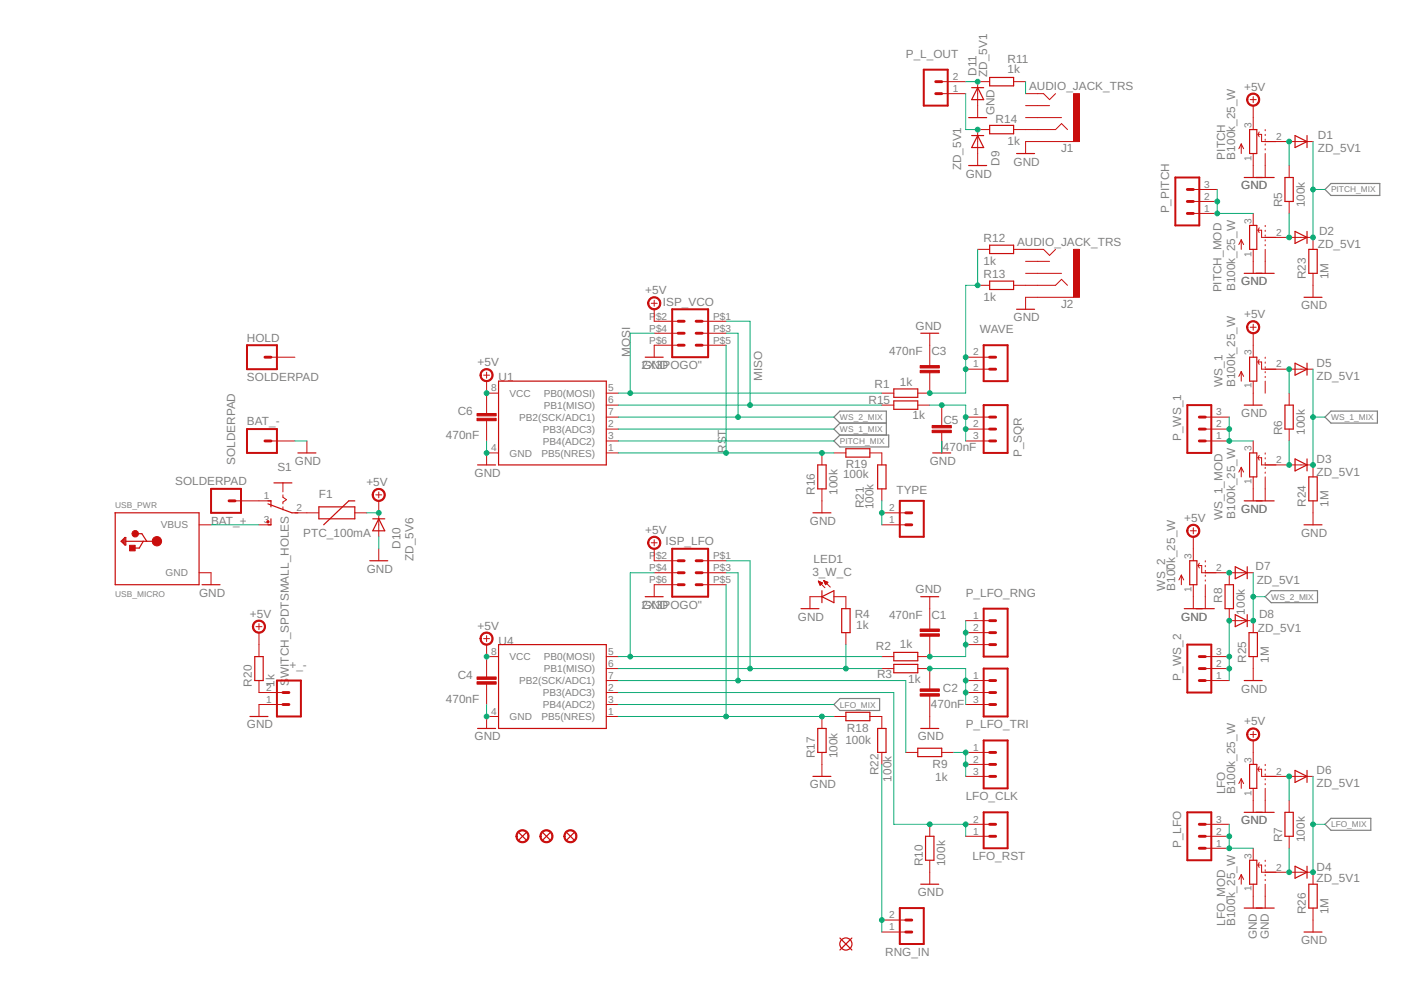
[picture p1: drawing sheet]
<svg xmlns="http://www.w3.org/2000/svg" width="297mm" height="210mm" viewBox="0 0 297 210" stroke-linecap="round" stroke-linejoin="round" font-family="sans-serif">
<path d="M280.9 40.2l1.3-1.3h10.3v2.5h-10.3zM176.8 93.5l1.3-1.3h10.3v2.6h-10.3zM178.1 89.7l-1.3-1.3 1.3-1.2h9.8v5M178.1 89.7h9.8M178.1 89.7l-1.3 1.3 1.3 1.2M282.2 87.2h9.8v2.5h-9.8l-1.3-1.3zM268.2 126.5l1.3-1.3h9.8v2.6h-9.8zM176.8 149.4l1.3-1.3h8.4v2.5h-8.4zM280.9 174.8l1.3-1.3h8.4v2.5h-8.4z" fill="none" stroke="#808080" stroke-width=".25"/>
<g fill="none" stroke="#c90d0c" stroke-width=".25">
<path d="M206 18.6h2.6M207.3 18.6l1.3 2.5h-2.6zM209.8 16.4h5.1v1.8h-5.1zM205.4 24.9h3.8M205.4 35.1h3.8M206 28.7h2.6M207.3 28.7l1.3 2.6h-2.6zM209.8 26.6h5.1v1.8h-5.1zM215.5 32.6h3.9M263.8 37.6h6.4M264.9 27.5h1.6v5.1h-1.6zM272.4 37.6h1.8v5.1h-1.8z"/>
<path d="M274.6 28.7l2.5 1.3-2.5 1.3zM277.1 28.7v2.6M209.8 52h5.1v1.8h-5.1zM209.8 59.6h5.1v1.8h-5.1zM263.8 58h6.4M264.9 47.8h1.6v5.1h-1.6zM274.6 49.1l2.5 1.2-2.5 1.3zM277.1 49.1v2.5M277.5 52.9h1.8v5.1h-1.8zM136.8 75.7h3.8M195.2 70.7h3.8M215.5 65.6h3.9"/>
<path d="M264.9 75.7h1.6v5.1h-1.6zM274.6 77l2.5 1.3-2.5 1.2zM276.5 63h3.8M277.1 77v2.5M63.2 96h3.8M101.3 98.6h3.8M105.7 80.8h22.8v17.8h-22.8zM173.4 98.6h1.8v5.1h-1.8zM179.3 95.1h5.1v1.8h-5.1zM186.1 98.6h1.8v5.1h-1.8zM189.5 82.5h5.1v1.7h-5.1zM189.5 85h5.1v1.8h-5.1z"/>
<path d="M197.8 96h3.8M263.8 85.9h3.8M264.9 96h1.6v5.1h-1.6zM272.4 85.9h1.8v5.1h-1.8zM274.6 97.3l2.5 1.3-2.5 1.2zM277.1 97.3v2.5M24.4 108.7h17.8v15.3h-17.8v-15.3M25.9 114.8l.4-.4v.8l-.2-.4M26.5 114h.2v1.5h-.2l-.8-.7zM26.5 114v1.4M26.7 114.8h6.6M29.1 113.2h1l1 1.6"/>
<path d="M30.4 114.8l-.9 1.4h-1.2M56.8 106.2h.6v1.3M56.8 106.8l5.1 1.9h1.3M57.4 110v1.3h-.6M58.1 102.4h3.8M67.6 107.5h7.6v2.5h-7.6zM75.2 106.2h-1.2l-5.4 5.1M78.4 118.9h3.8M79 110h2.6M80.3 110l1.3 2.5h-2.6zM172.4 108.7h3.8M252.2 118.9h1.6v5.1h-1.6z"/>
<path d="M263.8 106.2h6.4M276.5 111.3h3.8M277.5 101.1h1.8v5.1h-1.8zM42.8 124h3.9M54 139.2h1.8v5.1h-1.8zM105.7 136.7h22.8v17.8h-22.8zM136.8 126.5h3.8M169.8 129.1h3.8M174.3 126.5l2.5-1.3v2.6zM174.3 125.2v2.6M178.5 129.1h1.7v5h-1.7zM189.5 138.3h5.1v1.8h-5.1z"/>
<path d="M195.2 126.5h3.8M251.1 129.1h6.4M259.7 124h1.8v5.1h-1.8zM261.9 120.2l2.5 1.2-2.5 1.3zM261.9 130.3l2.5 1.3-2.5 1.3zM264.4 120.2v2.5M264.4 130.3v2.6M264.8 134.1h1.8v5.1h-1.8zM53 151.9h3.8M101.3 154.5h3.8M173.4 154.5h1.8v5h-1.8zM179.3 151h5.1v1.8h-5.1z"/>
<path d="M186.1 154.5h1.8v5h-1.8zM189.5 140.9h5.1v1.7h-5.1zM194.6 158.6h5.1v1.8h-5.1zM195.2 154.5h3.8M263.8 144.3h3.8M110 176.6l1.5 1.5M111.5 176.6l-1.5 1.5M115.1 176.6l1.5 1.5M116.6 176.6l-1.5 1.5M120.2 176.6l1.5 1.5M121.7 176.6l-1.5 1.5M172.4 164.6h3.8"/>
<path d="M196.2 177.3h1.8v5.1h-1.8zM263.8 172.2h6.4M264.9 162.1h1.6v5.1h-1.6zM272.4 172.2h1.8v5.1h-1.8zM274.6 163.3l2.5 1.3-2.5 1.3zM277.1 163.3v2.6M178.1 198.9l2.5 2.5M180.6 198.9l-2.5 2.5M195.2 187.5h3.8M263.8 192.5h6.4M264.9 182.4h1.6v5.1h-1.6zM274.6 183.7l2.5 1.2-2.5 1.3z"/>
<path d="M276.5 197.6h3.8M277.1 183.7v2.5M277.5 187.5h1.8v5h-1.8z"/>
<circle cx="179.3" cy="200.2" r="1.29"/>
</g>
<g fill="none" stroke="#c90d0c" stroke-width=".21">
<path d="M199.7 19.9h5M199.7 17.3h5M209.8 17.3h-2.5v7.6M214.9 17.3h2.5M217.4 19.9h3.9l1.2 1.2 1.3-1.2M209.8 27.5h-2.5v7.6M214.9 27.5h8.9l1.3-1.3 1.2 1.3M217.4 24.9h7.7M217.4 22.4h5.1M227.6 30h-10.2v2.6M263.2 30.5v2.1M263.2 30.5l-.5 1"/>
<path d="M263.2 30.5l.5 1M265.1 21.1h1.2M265.7 20.5v1.3M265.7 22.4v5.1M265.7 32.6v5M266.7 28.5h.8v1.5h10.9M266.7 28.5l.3 .5M267 28l-.3 .5M268.2 27.5v.2M268.2 28.5v.2M268.2 29.5v.3M268.2 30.5v.3"/>
<path d="M268.2 31.5v.3M268.2 32.6v5M273.3 35.1v2.5M207.3 52.9h2.5M214.9 52.9h6.4l1.2 1.2 1.3-1.2M217.4 58h7.7M217.4 55.4h5.1M253 45.3h5.1M253 42.7h5.1M253 40.2h5.1M263.2 50.8v2.1M263.2 50.8l-.5 1.1"/>
<path d="M263.2 50.8l.5 1.1M265.7 45.3v2.5M265.7 52.9v5.1M266.7 48.8h.8v1.5h10.9v2.6M266.7 48.8l.3 .5M267 48.3l-.3 .5M268.2 47.8v.2M268.2 48.8v.3M268.2 49.8v.3M268.2 50.8v.3M268.2 51.9v.2M268.2 52.9v5.1"/>
<path d="M273.3 42.7v2.6M278.4 58v5M57.4 75.7h5.1M102.5 79.5h1.3M103.2 78.9v1.3M138.1 64.3h1.2M138.7 65.6v2.5h5.1M138.7 70.7h5.1M138.7 63.7v1.2M143.8 73.2h-5.1v2.5M148.9 68.1h5M148.9 70.7h5"/>
<path d="M148.9 73.2h5M197.1 79v4.4h-2.5M197.1 70.7v6.8M204.7 78.3h5.1M204.7 75.7h5.1M207.3 60.5h2.5M214.9 60.5h8.9l1.3-1.3 1.2 1.3M227.6 63h-10.2v2.6M263.2 78.8v2M263.2 78.8l-.5 1M263.2 78.8l.5 1M265.1 69.4h1.2"/>
<path d="M265.7 68.7v1.3M265.7 70.7v5M266.7 76.8h.8v1.5h10.9M266.7 76.8l.3 .5M267 76.2l-.3 .6M268.2 75.7v.3M268.2 76.8v.2M268.2 77.8v.2M268.2 78.8v.2M268.2 79.8v.3M57.4 93.5h5.1M65.1 93.5v2.5"/>
<path d="M103.2 83.4h2.5M103.2 80.8v6.9M103.2 89.2v4.3M105.7 96h-2.5v2.6M128.5 96h2.6M128.5 83.4h2.6M128.5 85.9h2.6M128.5 88.4h2.6M128.5 91h2.6M128.5 93.5h2.6M174.3 96v2.6M176.8 96h2.5"/>
<path d="M184.4 96h2.6v2.6M187 83.4h2.5M187 85.9h2.5M194.6 85.9h2.5M199.7 85.9v4.3M199.7 91.7v4.3M204.7 88.4h5.1M204.7 91h5.1M204.7 93.5h5.1M255.5 88.4h5.1M255.5 91h5.1M255.5 93.5h5.1"/>
<path d="M263.2 99.1v2M263.2 99.1l-.5 1M263.2 99.1l.5 1M265.7 80.8v5.1M265.7 93.5v2.5M266.7 97h.8v1.6h10.9v2.5M266.7 97l.3 .6M267 96.5l-.3 .5M268.2 80.8v2.6M268.2 96v.3M268.2 97v.3M268.2 98.1v.2"/>
<path d="M268.2 99.1v.2M273.3 83.4v2.5M273.3 91v2.5M42.2 111.3h2.5M49.8 106.2h7.6M54.9 111.3h2.5M60 102.4v1.9M60 104.9v.5l.7 .5-.7 .5v.4M60 107.5v.6M62.5 108.7h5.1M75.2 108.7h2.6M79.7 104.9h1.2"/>
<path d="M80.3 104.3v1.3M80.3 106.2v7.6M80.3 116.4v2.5M138.1 115.1h1.2M138.7 116.4v2.5h5.1M138.7 114.4v1.3M148.9 118.9h5M174.3 103.7v5M187 108.7h5M187 111.3h5M187 103.7v2.5M252.4 112.5h1.2"/>
<path d="M253 111.9v1.3M253 113.8v5.1M254 119.9h.8v1.5h10.9M254 119.9l.3 .5M254.3 119.4l-.3 .5M255.5 118.9v.2M255.5 119.9v.3M265.7 101.1v5.1M268.2 100.1v.3M268.2 101.1v5.1M278.4 106.2v5.1M42.2 121.4h2.5v2.6"/>
<path d="M54.3 132.9h1.2M54.9 132.2v1.3M54.9 134.1v5.1M102.5 135.4h1.3M103.2 139.2h2.5M103.2 134.8v1.2M103.2 136.7v6.8M128.5 139.2h2.6M138.7 121.4h5.1M143.8 124h-5.1v2.5M148.9 121.4h5M148.9 124h5"/>
<path d="M173.5 123.2l1.4 1.4M173.5 123.2l.9 .4-.5 .5zM173.5 123.3h.2M173.6 123.4h.4M173.7 123.5h.6M173.7 123.7h.6M173.8 123.8h.4M173.8 123.9h.3M173.9 124h.1M174.3 126.5h-2.6v2.6M174.6 123.1l1.4 1.4M174.6 123.1l.9 .4-.5 .5z"/>
<path d="M174.7 123.2h.2M174.7 123.3h.4M174.8 123.4h.6M174.8 123.5h.7M174.9 123.7h.4M174.9 123.8h.3M175 123.9h.1M176.8 126.5h2.5v2.6M179.3 134.1v2.6M187 139.2h2.5M197.1 134.9v4.3h-2.5M197.1 126.5v6.9"/>
<path d="M204.7 131.6h5.1M204.7 134.1h5.1M204.7 136.7h5.1M250.5 121.9v2.1M250.5 121.9l-.5 1.1M250.5 121.9l.5 1.1M253 124v5.1M255.5 120.9v.3M255.5 121.9v.3M255.5 123v.2M255.5 124v5.1M255.5 139.2h5.1"/>
<path d="M260.6 129.1v2.5h5.1v2.5M260.6 121.4v2.6M265.7 139.2v5.1M54.9 144.3v2.5h5.1M60 149.4h-5.1v2.5M103.2 145.1v4.3M105.7 151.9h-2.5v2.6M128.5 151.9h2.6M128.5 141.8h2.6M128.5 144.3h2.6M128.5 146.8h2.6M128.5 149.4h2.6"/>
<path d="M174.3 151.9v2.6M174.3 159.5v5.1M176.8 151.9h2.5M184.4 151.9h2.6v2.6M187 141.8h2.5M187 159.5v2.6M192 159.5h2.6M194.6 141.8h2.5v4.3M197.1 147.6v6.9M199.7 159.5h2.5M204.7 144.3h5.1M204.7 146.8h5.1"/>
<path d="M204.7 149.4h5.1M204.7 159.5h5.1M255.5 141.8h5.1M255.5 144.3h5.1M265.1 155.7h1.2M265.7 155.1v1.3M265.7 157v5.1M197.1 174.8v2.5M204.7 164.6h5.1M204.7 177.3h5.1M204.7 174.8h5.1M204.7 162.1h5.1"/>
<path d="M255.5 179.9h5.1M255.5 177.3h5.1M255.5 174.8h5.1M263.2 165.1v2.1M263.2 165.1l-.5 1M263.2 165.1l.5 1M265.7 167.2v5M265.7 179.9v2.5M266.7 163.1h.8v1.5h10.9M266.7 163.1l.3 .5M267 162.6l-.3 .5M268.2 162.1v.2"/>
<path d="M268.2 163.1v.2M268.2 164.1v.3M268.2 165.1v.3M268.2 166.1v.3M268.2 167.2v5M273.3 169.7v2.5M273.3 177.3v2.6M187 197.6h5M187 195.1h5M197.1 182.4v5.1M263.2 185.4v2.1M263.2 185.4l-.5 1.1"/>
<path d="M263.2 185.4l.5 1.1M265.7 187.5v5M266.7 183.4h.8v1.5h10.9v2.6M266.7 183.4l.3 .5M267 182.9l-.3 .5M268.2 182.4v.2M268.2 183.4v.3M268.2 184.4v.3M268.2 185.4v.3M268.2 186.5v.2M268.2 187.5v5M278.4 192.5v5.1"/>
</g>
<g fill="none" stroke="#c90d0c" stroke-width=".42">
<path d="M195.9 14.8h5v7.6h-5zM249.2 37.6h5.1v10.2h-5.1zM52.4 73.2h6.3v5.1h-6.3zM142.5 65.6h7.6v10.1h-7.6zM208.6 73.2h5v7.6h-5zM52.4 91h6.3v5h-6.3zM208.6 85.9h5v10.1h-5zM251.7 85.9h5.1v10.1h-5.1zM44.7 103.7h6.4v5h-6.4zM142.5 116.4h7.6v10.1h-7.6zM190.8 106.2h5.1v7.6h-5.1zM208.6 129.1h5v10.1h-5z"/>
<path d="M251.7 136.7h5.1v10.1h-5.1zM58.7 144.3h5.1v7.6h-5.1zM208.6 141.8h5v10.1h-5zM208.6 157h5v10.2h-5zM208.6 172.2h5v7.7h-5zM251.7 172.2h5.1v10.2h-5.1zM190.8 192.5h5.1v7.7h-5.1z"/>
</g>
<g fill="none" stroke="#c90d0c" stroke-width=".61">
<path d="M198.4 17.3h1.3M198.4 19.9h1.3M251.7 40.2h1.3M251.7 42.7h1.3M251.7 45.3h1.3M56.2 75.7h1.2M143.8 73.2h1.3M143.8 68.1h1.3M143.8 70.7h1.3M147.6 73.2h1.3M147.6 68.1h1.3M147.6 70.7h1.3"/>
<path d="M209.8 75.7h1.3M209.8 78.3h1.3M56.2 93.5h1.2M209.8 88.4h1.3M209.8 91h1.3M209.8 93.5h1.3M254.3 88.4h1.2M254.3 91h1.2M254.3 93.5h1.2M48.6 106.2h1.2M143.8 118.9h1.3M147.6 118.9h1.3"/>
<path d="M192 108.7h1.3M192 111.3h1.3M143.8 124h1.3M143.8 121.4h1.3M147.6 124h1.3M147.6 121.4h1.3M209.8 136.7h1.3M209.8 134.1h1.3M209.8 131.6h1.3M254.3 139.2h1.2M60 149.4h1.3M60 146.8h1.3"/>
<path d="M209.8 144.3h1.3M209.8 149.4h1.3M209.8 146.8h1.3M209.8 159.5h1.3M254.3 141.8h1.2M254.3 144.3h1.2M209.8 174.8h1.3M209.8 177.3h1.3M209.8 164.6h1.3M209.8 162.1h1.3M254.3 174.8h1.2M254.3 177.3h1.2"/>
<path d="M254.3 179.9h1.2M192 195.1h1.3M192 197.6h1.3"/>
</g>
<g fill="#c90d0c" stroke="#c90d0c" stroke-width=".21">
<path d="M102.2 134.5a1.39 1.39 0 0 1 2.2 .2 1.39 1.39 0 0 1-.9 2 1.39 1.39 0 0 1-1.7-1.3h.2a1.14 1.14 0 0 1 1.7-1 1.14 1.14 0 0 1 .1 2 1.14 1.14 0 0 1-1.8-.7v-.3h-.2z" fill-rule="evenodd"/>
<path d="M102.2 78.6a1.4 1.4 0 0 1 2.2 .2 1.4 1.4 0 0 1-.9 2.1 1.4 1.4 0 0 1-1.7-1.4h.2a1.14 1.14 0 0 1 1.7-.9 1.14 1.14 0 0 1 .1 1.9 1.14 1.14 0 0 1-1.8-.7v-.3h-.2z" fill-rule="evenodd"/>
<path d="M264.7 20.2a1.4 1.4 0 0 1 2.2 .2 1.4 1.4 0 0 1-.8 2.1 1.4 1.4 0 0 1-1.8-1.4h.3a1.14 1.14 0 0 1 1.6-.9 1.14 1.14 0 0 1 .2 1.9 1.14 1.14 0 0 1-1.8-.7v-.3h-.3z" fill-rule="evenodd"/>
<path d="M264.7 68.4a1.4 1.4 0 0 1 2.2 .2 1.4 1.4 0 0 1-.8 2.1 1.4 1.4 0 0 1-1.8-1.3h.3a1.14 1.14 0 0 1 1.6-1 1.14 1.14 0 0 1 .2 2 1.14 1.14 0 0 1-1.8-.7v-.3h-.3z" fill-rule="evenodd"/>
<path d="M264.7 154.8a1.4 1.4 0 0 1 2.2 .2 1.4 1.4 0 0 1-.8 2 1.4 1.4 0 0 1-1.8-1.3h.3a1.14 1.14 0 0 1 1.6-.9 1.14 1.14 0 0 1 .2 1.9 1.14 1.14 0 0 1-1.8-.7v-.3h-.3z" fill-rule="evenodd"/>
<path d="M252 111.6a1.4 1.4 0 0 1 2.2 .2 1.4 1.4 0 0 1-.8 2.1 1.4 1.4 0 0 1-1.8-1.4h.3a1.14 1.14 0 0 1 1.6-.9 1.14 1.14 0 0 1 .2 1.9 1.14 1.14 0 0 1-1.8-.7v-.3h-.3z" fill-rule="evenodd"/>
<path d="M79.3 104a1.4 1.4 0 0 1 2.2 .2 1.4 1.4 0 0 1-.8 2.1 1.4 1.4 0 0 1-1.8-1.4h.3a1.14 1.14 0 0 1 1.6-.9 1.14 1.14 0 0 1 .2 1.9 1.14 1.14 0 0 1-1.8-.7v-.3h-.3z" fill-rule="evenodd"/>
<path d="M56.6 110.5h.4v.3h-.4z" fill-rule="evenodd"/>
<path d="M53.9 131.9a1.39 1.39 0 0 1 2.2 .3 1.39 1.39 0 0 1-.8 2 1.39 1.39 0 0 1-1.8-1.3h.3a1.15 1.15 0 0 1 1.6-1.1 1.15 1.15 0 0 1 .3 1.9 1.15 1.15 0 0 1-1.9-.5v-.3h-.3z" fill-rule="evenodd"/>
<path d="M109.7 176.3a1.4 1.4 0 0 1 2.3 .2 1.4 1.4 0 0 1-.8 2.1 1.4 1.4 0 0 1-1.8-1.3h.2a1.14 1.14 0 0 1 1.7-.9 1.14 1.14 0 0 1 .2 1.9 1.14 1.14 0 0 1-1.8-.7l-.1-.3h-.2z" fill-rule="evenodd"/>
<path d="M114.8 176.3a1.4 1.4 0 0 1 2.2 .2 1.4 1.4 0 0 1-.7 2.1 1.4 1.4 0 0 1-1.8-1.3h.2a1.14 1.14 0 0 1 1.7-.9 1.14 1.14 0 0 1 .1 1.9 1.14 1.14 0 0 1-1.8-.7v-.3h-.2z" fill-rule="evenodd"/>
<path d="M119.9 176.3a1.4 1.4 0 0 1 2.2 .2 1.4 1.4 0 0 1-.7 2.1 1.4 1.4 0 0 1-1.9-1.3h.3a1.14 1.14 0 0 1 1.7-.9 1.14 1.14 0 0 1 .1 1.9 1.14 1.14 0 0 1-1.8-.7v-.3h-.3z" fill-rule="evenodd"/>
<path d="M137.7 114.1a1.4 1.4 0 0 1 2.2 .3 1.4 1.4 0 0 1-.8 2 1.4 1.4 0 0 1-1.8-1.3h.3a1.15 1.15 0 0 1 1.6-1.1 1.15 1.15 0 0 1 .3 1.9 1.15 1.15 0 0 1-1.9-.5v-.3h-.3z" fill-rule="evenodd"/>
<path d="M137.7 63.4a1.4 1.4 0 0 1 2.2 .2 1.4 1.4 0 0 1-.8 2.1 1.4 1.4 0 0 1-1.8-1.4h.3a1.15 1.15 0 0 1 1.6-1.1 1.15 1.15 0 0 1 .3 1.9 1.15 1.15 0 0 1-1.9-.5v-.3h-.3z" fill-rule="evenodd"/>
<circle cx="33.3" cy="114.8" r="1"/>
<circle cx="28.7" cy="113.2" r=".7"/>
</g>
<g fill="#c90d0c" stroke="#c90d0c" stroke-width=".21">
<path d="M195.1 133.4h4.1v.5h-4.1z"/>
<path d="M195.1 134.4h4.1v.5h-4.1z"/>
<path d="M195.1 147.1h4.1v.5h-4.1z"/>
<path d="M195.1 146.1h4.1v.5h-4.1z"/>
<path d="M195.1 77.5h4.1v.5h-4.1z"/>
<path d="M195.1 78.5h4.1v.5h-4.1z"/>
<path d="M227.6 19.9h1.3v10.1h-1.3z"/>
<path d="M227.6 52.9h1.3v10.1h-1.3z"/>
<path d="M101.1 144.5h4.1v.6h-4.1z"/>
<path d="M101.1 143.5h4.1v.5h-4.1z"/>
<path d="M27.5 115.6h1.2v1.2h-1.2z"/>
<path d="M197.6 90.2h4.1v.5h-4.1z"/>
<path d="M197.6 91.2h4.1v.5h-4.1z"/>
<path d="M101.1 88.7h4.1v.5h-4.1z"/>
<path d="M101.1 87.7h4.1v.5h-4.1z"/>
</g>
<g fill="none" stroke="#0dab76" stroke-width=".21">
<path d="M204.7 19.9v7.6h2.6M204.7 17.3h2.6M217.4 17.3v2.6M273.3 30v5.1M278.4 30v20.3M207.3 52.9v7.6h-2.6v22.9h-7.6M258.1 40.2v5.1h7.6M273.3 45.3v5M278.4 40.2h2.5M138.7 70.7h-5.1v12.7M153.9 70.7h2.6v17.7M153.9 68.1h5.1v17.8"/>
<path d="M153.9 73.2v22.8M273.3 78.3v5.1M278.4 78.3v20.3M62.5 93.5h2.6M103.2 93.5v2.5M131.1 93.5h45.7M131.1 83.4h55.9M131.1 85.9h55.9M131.1 88.4h45.7M131.1 91h45.7M131.1 96h45.7M197.1 85.9h7.6v7.6"/>
<path d="M199.7 93.5v2.5M260.6 88.4v5.1h5.1M273.3 93.5v5.1M278.4 88.4h2.5M44.7 111.3h10.2M77.8 108.7h2.5M80.3 113.8v2.6M153.9 118.9h5.1v22.9M187 106.2v5.1M131.1 139.2h55.9M138.7 121.4h-5.1v17.8M153.9 121.4h2.6v22.9"/>
<path d="M153.9 124v27.9M179.3 136.7v5.1M204.7 131.6v7.6h-7.6M260.6 131.6v12.7M265.7 121.4v10.2M265.7 126.5h2.5M103.2 149.4v2.5M131.1 146.8h58.4v28h15.2v2.5M131.1 141.8h55.9M131.1 144.3h60.9v15.2M131.1 149.4h45.7M131.1 151.9h45.7"/>
<path d="M197.1 141.8h7.6v7.6M202.2 159.5h2.5v5.1M187 162.1v35.5M260.6 174.8v5.1h5.1M273.3 164.6v5.1M273.3 179.9v5M278.4 164.6v20.3M278.4 174.8h2.5"/>
</g>
<g fill="#0dab76" stroke="#0dab76" stroke-width=".21">
<circle cx="103.2" cy="151.9" r=".51"/>
<circle cx="103.2" cy="96" r=".51"/>
<circle cx="103.2" cy="139.2" r=".51"/>
<circle cx="103.2" cy="83.4" r=".51"/>
<circle cx="80.3" cy="108.7" r=".51"/>
<circle cx="133.6" cy="83.4" r=".51"/>
<circle cx="133.6" cy="139.2" r=".51"/>
<circle cx="197.1" cy="139.2" r=".51"/>
<circle cx="204.7" cy="136.7" r=".51"/>
<circle cx="204.7" cy="134.1" r=".51"/>
<circle cx="179.3" cy="141.8" r=".51"/>
<circle cx="159" cy="141.8" r=".51"/>
<circle cx="197.1" cy="141.8" r=".51"/>
<circle cx="204.7" cy="144.3" r=".51"/>
<circle cx="204.7" cy="146.8" r=".51"/>
<circle cx="204.7" cy="88.4" r=".51"/>
<circle cx="204.7" cy="91" r=".51"/>
<circle cx="199.7" cy="85.9" r=".51"/>
<circle cx="273.3" cy="30" r=".51"/>
<circle cx="273.3" cy="50.3" r=".51"/>
<circle cx="278.4" cy="40.2" r=".51"/>
<circle cx="278.4" cy="50.3" r=".51"/>
<circle cx="258.1" cy="45.3" r=".51"/>
<circle cx="258.1" cy="42.7" r=".51"/>
<circle cx="273.3" cy="78.3" r=".51"/>
<circle cx="273.3" cy="98.6" r=".51"/>
<circle cx="260.6" cy="91" r=".51"/>
<circle cx="260.6" cy="93.5" r=".51"/>
<circle cx="260.6" cy="179.9" r=".51"/>
<circle cx="260.6" cy="177.3" r=".51"/>
<circle cx="273.3" cy="164.6" r=".51"/>
<circle cx="273.3" cy="184.9" r=".51"/>
<circle cx="260.6" cy="121.4" r=".51"/>
<circle cx="265.7" cy="126.5" r=".51"/>
<circle cx="265.7" cy="131.6" r=".51"/>
<circle cx="156.5" cy="88.4" r=".51"/>
<circle cx="260.6" cy="131.6" r=".51"/>
<circle cx="260.6" cy="141.8" r=".51"/>
<circle cx="260.6" cy="139.2" r=".51"/>
<circle cx="278.4" cy="88.4" r=".51"/>
<circle cx="278.4" cy="98.6" r=".51"/>
<circle cx="156.5" cy="144.3" r=".51"/>
<circle cx="278.4" cy="174.8" r=".51"/>
<circle cx="278.4" cy="184.9" r=".51"/>
<circle cx="207.3" cy="60.5" r=".51"/>
<circle cx="197.1" cy="83.4" r=".51"/>
<circle cx="204.7" cy="78.3" r=".51"/>
<circle cx="204.7" cy="75.7" r=".51"/>
<circle cx="207.3" cy="17.3" r=".51"/>
<circle cx="207.3" cy="27.5" r=".51"/>
<circle cx="197.1" cy="174.8" r=".51"/>
<circle cx="204.7" cy="174.8" r=".51"/>
<circle cx="174.3" cy="96" r=".51"/>
<circle cx="153.9" cy="96" r=".51"/>
<circle cx="174.3" cy="151.9" r=".51"/>
<circle cx="153.9" cy="151.9" r=".51"/>
<circle cx="187" cy="108.7" r=".51"/>
<circle cx="187" cy="195.1" r=".51"/>
<circle cx="159" cy="85.9" r=".51"/>
<circle cx="204.7" cy="159.5" r=".51"/>
<circle cx="204.7" cy="162.1" r=".51"/>
</g>
<g font-size="2.5" fill="#808080">
<text x="192" y="12.2">P_L_OUT</text>
<text x="207.1" y="16.1" transform="rotate(-90 207.1 16.1)">D11</text>
<text x="209.3" y="16.3" transform="rotate(-90 209.3 16.3)">ZD_5V1</text>
<text x="213.6" y="15.5">1k</text>
<text x="213.6" y="13.3">R11</text>
<text x="218.2" y="19.1">AUDIO_JACK_TRS</text>
<text x="263.8" y="19.2">+5V</text>
<text x="210.8" y="24.4" transform="rotate(-90 210.8 24.4)">GND</text>
<text x="211.1" y="26">R14</text>
<text x="279.4" y="29.5">D1</text>
<text x="211.9" y="35.1" transform="rotate(-90 211.9 35.1)">D9</text>
<text x="213.6" y="30.8">1k</text>
<text x="214.9" y="35.1">GND</text>
<text x="225" y="32.3">J1</text>
<text x="259.7" y="33.8" transform="rotate(-90 259.7 33.8)">PITCH</text>
<text x="261.9" y="33.8" transform="rotate(-90 261.9 33.8)">B100k_25_W</text>
<text x="279.4" y="32.3">ZD_5V1</text>
<text x="203.8" y="36.1" transform="rotate(-90 203.8 36.1)">ZD_5V1</text>
<text x="204.7" y="37.6">GND</text>
<text x="263.2" y="40.2">GND</text>
<text x="247.9" y="45.3" transform="rotate(-90 247.9 45.3)">P_PITCH</text>
<text x="271.8" y="44" transform="rotate(-90 271.8 44)">R5</text>
<text x="276.6" y="44" transform="rotate(-90 276.6 44)">100k</text>
<text x="208.6" y="51.4">R12</text>
<text x="215.6" y="52.1">AUDIO_JACK_TRS</text>
<text x="279.4" y="52.6">ZD_5V1</text>
<text x="279.7" y="49.9">D2</text>
<text x="208.6" y="56.2">1k</text>
<text x="208.6" y="59">R13</text>
<text x="276.9" y="59.2" transform="rotate(-90 276.9 59.2)">R23</text>
<text x="281.7" y="59.2" transform="rotate(-90 281.7 59.2)">1M</text>
<text x="136.8" y="62.4">+5V</text>
<text x="140.6" y="64.8">ISP_VCO</text>
<text x="208.6" y="63.8">1k</text>
<text x="225" y="65.3">J2</text>
<text x="259" y="62" transform="rotate(-90 259 62)">PITCH_MOD</text>
<text x="261.9" y="61.8" transform="rotate(-90 261.9 61.8)">B100k_25_W</text>
<text x="263.2" y="60.5">GND</text>
<text x="275.9" y="65.6">GND</text>
<text x="133.6" y="70" transform="rotate(-90 133.6 70)">I</text>
<text x="194.1" y="69.9">GND</text>
<text x="207.7" y="70.6">WAVE</text>
<text x="214.9" y="68.1">GND</text>
<text x="263.8" y="67.5">+5V</text>
<text x="52.4" y="72.4">HOLD</text>
<text x="101.3" y="77.6">+5V</text>
<text x="133.6" y="75.7" transform="rotate(-90 133.6 75.7)">MOS</text>
<text x="188.5" y="75.3">470nF</text>
<text x="197.5" y="75.3">C3</text>
<text x="279.2" y="77.8">D5</text>
<text x="52.4" y="80.8">SOLDERPAD</text>
<text x="105.7" y="80.8">U1</text>
<text x="136" y="78.3">2X3POGO&quot;</text>
<text x="136.2" y="78.3">GND</text>
<text x="161.6" y="80.8" transform="rotate(-90 161.6 80.8)">MISO</text>
<text x="185.4" y="82.4">R1</text>
<text x="190.8" y="81.8">1k</text>
<text x="259.2" y="82.1" transform="rotate(-90 259.2 82.1)">WS_1</text>
<text x="261.9" y="82.1" transform="rotate(-90 261.9 82.1)">B100k_25_W</text>
<text x="279.2" y="80.6">ZD_5V1</text>
<text x="97.1" y="88">C6</text>
<text x="184.2" y="85.6">R15</text>
<text x="193.5" y="88.9">1k</text>
<text x="200" y="89.8">C5</text>
<text x="263.2" y="88.4">GND</text>
<text x="52.4" y="90.2">BAT_-</text>
<text x="94.5" y="93.1">470nF</text>
<text x="199.9" y="95.7">470nF</text>
<text x="250.5" y="93.5" transform="rotate(-90 250.5 93.5)">P_WS_1</text>
<text x="271.8" y="92.2" transform="rotate(-90 271.8 92.2)">R6</text>
<text x="276.6" y="92.2" transform="rotate(-90 276.6 92.2)">100k</text>
<text x="49.8" y="98.6" transform="rotate(-90 49.8 98.6)">SOLDERPAD</text>
<text x="58.8" y="99.9">S1</text>
<text x="62.5" y="98.6">GND</text>
<text x="100.6" y="101.1">GND</text>
<text x="154" y="96" transform="rotate(-90 154 96)">RST</text>
<text x="178.7" y="101.4">100k</text>
<text x="179.3" y="99.3">R19</text>
<text x="197.1" y="98.6">GND</text>
<text x="216.7" y="96.9" transform="rotate(-90 216.7 96.9)">P_SQR</text>
<text x="279.2" y="100.9">ZD_5V1</text>
<text x="279.2" y="98.1">D3</text>
<text x="37.1" y="102.9">SOLDERPAD</text>
<text x="67.6" y="105.7">F1</text>
<text x="77.7" y="103">+5V</text>
<text x="172.8" y="104.9" transform="rotate(-90 172.8 104.9)">R16</text>
<text x="177.6" y="104.9" transform="rotate(-90 177.6 104.9)">100k</text>
<text x="183.1" y="107.7" transform="rotate(-90 183.1 107.7)">R21</text>
<text x="185.2" y="108" transform="rotate(-90 185.2 108)">100k</text>
<text x="190.1" y="104.7">TYPE</text>
<text x="276.9" y="107.5" transform="rotate(-90 276.9 107.5)">R24</text>
<text x="281.7" y="107.5" transform="rotate(-90 281.7 107.5)">1M</text>
<text x="44.7" y="111.3">BAT_+</text>
<text x="64.3" y="113.8">PTC_100mA</text>
<text x="136.8" y="113.2">+5V</text>
<text x="171.7" y="111.3">GND</text>
<text x="251.1" y="110.6">+5V</text>
<text x="259.2" y="110.3" transform="rotate(-90 259.2 110.3)">WS_1_MOD</text>
<text x="261.9" y="110" transform="rotate(-90 261.9 110)">B100k_25_W</text>
<text x="263.2" y="108.7">GND</text>
<text x="275.9" y="113.8">GND</text>
<text x="84.9" y="116.4" transform="rotate(-90 84.9 116.4)">D10</text>
<text x="87.7" y="118.9" transform="rotate(-90 87.7 118.9)">ZD_5V6</text>
<text x="141.1" y="115.6">ISP_LFO</text>
<text x="172.5" y="119.4">LED1</text>
<text x="77.8" y="121.4">GND</text>
<text x="172.2" y="122.1">3_W_C</text>
<text x="194.1" y="125.8">GND</text>
<text x="247" y="125.2" transform="rotate(-90 247 125.2)">WS_2</text>
<text x="249.2" y="125.2" transform="rotate(-90 249.2 125.2)">B100k_25_W</text>
<text x="266.2" y="121">D7</text>
<text x="266.5" y="123.7">ZD_5V1</text>
<text x="42.2" y="126.5">GND</text>
<text x="53" y="131">+5V</text>
<text x="136" y="129.1">2X3POGO&quot;</text>
<text x="136.2" y="129.1">GND</text>
<text x="169.2" y="131.6">GND</text>
<text x="181.2" y="131.1">R4</text>
<text x="188.5" y="131.2">470nF</text>
<text x="197.5" y="131.2">C1</text>
<text x="204.7" y="126.5">P_LFO_RNG</text>
<text x="250.5" y="131.6">GND</text>
<text x="259.1" y="127.8" transform="rotate(-90 259.1 127.8)">R8</text>
<text x="263.9" y="130.3" transform="rotate(-90 263.9 130.3)">100k</text>
<text x="267" y="131.1">D8</text>
<text x="101.3" y="133.5">+5V</text>
<text x="105.7" y="136.7">U4</text>
<text x="181.5" y="133.4">1k</text>
<text x="185.7" y="137.7">R2</text>
<text x="190.8" y="137.4">1k</text>
<text x="266.7" y="133.9">ZD_5V1</text>
<text x="61.3" y="143.8" transform="rotate(-90 61.3 143.8)">WITCH_SPDTSMALL_HOLES</text>
<text x="61.4" y="141.8">+_-</text>
<text x="97.1" y="143.9">C4</text>
<text x="186" y="143.8">R3</text>
<text x="264.2" y="140.5" transform="rotate(-90 264.2 140.5)">R25</text>
<text x="269" y="140.5" transform="rotate(-90 269 140.5)">1M</text>
<text x="53.4" y="145.6" transform="rotate(-90 53.4 145.6)">R20</text>
<text x="58.2" y="145.6" transform="rotate(-90 58.2 145.6)">1k</text>
<text x="61.3" y="145.5" transform="rotate(-90 61.3 145.5)">S</text>
<text x="94.5" y="149">470nF</text>
<text x="192.6" y="144.8">1k</text>
<text x="199.9" y="146.7">C2</text>
<text x="250.5" y="144.3" transform="rotate(-90 250.5 144.3)">P_WS_2</text>
<text x="263.2" y="146.8">GND</text>
<text x="52.4" y="154.5">GND</text>
<text x="179.6" y="155.2">R18</text>
<text x="197.4" y="150">470nF</text>
<text x="204.7" y="154.5">P_LFO_TRI</text>
<text x="263.8" y="153.8">+5V</text>
<text x="100.6" y="157">GND</text>
<text x="172.8" y="160.8" transform="rotate(-90 172.8 160.8)">R17</text>
<text x="177.6" y="160.8" transform="rotate(-90 177.6 160.8)">100k</text>
<text x="179.2" y="157.8">100k</text>
<text x="194.6" y="157">GND</text>
<text x="171.7" y="167.1">GND</text>
<text x="186.2" y="164.4" transform="rotate(-90 186.2 164.4)">R22</text>
<text x="189" y="165.7" transform="rotate(-90 189 165.7)">100k</text>
<text x="197.7" y="162.8">R9</text>
<text x="198.3" y="165.6">1k</text>
<text x="279.2" y="166.9">ZD_5V1</text>
<text x="279.2" y="164.1">D6</text>
<text x="204.7" y="169.7">LFO_CLK</text>
<text x="259.7" y="168.4" transform="rotate(-90 259.7 168.4)">LFO</text>
<text x="261.9" y="168.4" transform="rotate(-90 261.9 168.4)">B100k_25_W</text>
<text x="250.5" y="179.8" transform="rotate(-90 250.5 179.8)">P_LFO</text>
<text x="263.2" y="174.8">GND</text>
<text x="271.8" y="178.6" transform="rotate(-90 271.8 178.6)">R7</text>
<text x="276.6" y="178.6" transform="rotate(-90 276.6 178.6)">100k</text>
<text x="195.6" y="183.7" transform="rotate(-90 195.6 183.7)">R10</text>
<text x="200.4" y="183.7" transform="rotate(-90 200.4 183.7)">100k</text>
<text x="206.2" y="182.4">LFO_RST</text>
<text x="279.2" y="184.7">D4</text>
<text x="194.6" y="190">GND</text>
<text x="279.2" y="187">ZD_5V1</text>
<text x="259.7" y="196.4" transform="rotate(-90 259.7 196.4)">LFO_MOD</text>
<text x="261.9" y="196.4" transform="rotate(-90 261.9 196.4)">B100k_25_W</text>
<text x="276.9" y="193.8" transform="rotate(-90 276.9 193.8)">R26</text>
<text x="281.7" y="193.8" transform="rotate(-90 281.7 193.8)">1M</text>
<text x="187.7" y="202.7">RNG_IN</text>
<text x="266.5" y="199.1" transform="rotate(-90 266.5 199.1)">GND</text>
<text x="269" y="199.1" transform="rotate(-90 269 199.1)">GND</text>
<text x="275.9" y="200.2">GND</text>
</g>
<g font-size="2.1" fill="#808080">
<text x="202" y="17">2</text>
<text x="202" y="19.5">1</text>
<text x="265.3" y="27.1" transform="rotate(-90 265.3 27.1)">3</text>
<text x="270.6" y="29.7">2</text>
<text x="265.3" y="34.1" transform="rotate(-90 265.3 34.1)">1</text>
<text x="255.3" y="39.8">3</text>
<text x="255.3" y="44.9">1</text>
<text x="255.3" y="42.4">2</text>
<text x="265.3" y="47.4" transform="rotate(-90 265.3 47.4)">3</text>
<text x="270.6" y="50">2</text>
<text x="265.3" y="54.4" transform="rotate(-90 265.3 54.4)">1</text>
<text x="137.7" y="67.8">P</text>
<text x="137.7" y="70.3">P$4</text>
<text x="139.1" y="67.8">$2</text>
<text x="151.2" y="67.8">P$1</text>
<text x="151.2" y="70.3">P$3</text>
<text x="137.7" y="72.8">P$6</text>
<text x="151.2" y="72.8">P$5</text>
<text x="206.3" y="77.9">1</text>
<text x="206.3" y="75.4">2</text>
<text x="265.3" y="75.4" transform="rotate(-90 265.3 75.4)">3</text>
<text x="270.6" y="77.9">2</text>
<text x="104.2" y="83">8</text>
<text x="128.9" y="83">5</text>
<text x="265.3" y="82.3" transform="rotate(-90 265.3 82.3)">1</text>
<text x="108" y="84.1">VCC</text>
<text x="110.1" y="89.2">PB2(SCK/ADC1)</text>
<text x="115.3" y="84.1">PB0(MOSI)</text>
<text x="115.3" y="86.6">PB1(MISO)</text>
<text x="128.9" y="85.5">6</text>
<text x="128.9" y="88.1">7</text>
<text x="206.3" y="88.1">1</text>
<text x="257.9" y="88.1">3</text>
<text x="104.2" y="95.7">4</text>
<text x="115.1" y="91.7">PB3(ADC3)</text>
<text x="115.1" y="94.3">PB4(ADC2)</text>
<text x="128.9" y="90.6">2</text>
<text x="128.9" y="93.1">3</text>
<text x="128.9" y="95.7">1</text>
<text x="206.3" y="90.6">2</text>
<text x="206.3" y="93.1">3</text>
<text x="257.9" y="93.1">1</text>
<text x="257.9" y="90.6">2</text>
<text x="265.3" y="95.7" transform="rotate(-90 265.3 95.7)">3</text>
<text x="108" y="96.8">GND</text>
<text x="114.8" y="96.8">PB5(NRES)</text>
<text x="270.6" y="98.2">2</text>
<text x="55.9" y="105.8">1</text>
<text x="265.3" y="102.7" transform="rotate(-90 265.3 102.7)">1</text>
<text x="34.1" y="112">VBUS</text>
<text x="55.9" y="110.9">3</text>
<text x="62.9" y="108.4">2</text>
<text x="188.5" y="110.9">1</text>
<text x="188.5" y="108.4">2</text>
<text x="137.7" y="118.5">P</text>
<text x="139.1" y="118.5">$2</text>
<text x="151.2" y="118.5">P$1</text>
<text x="252.6" y="118.5" transform="rotate(-90 252.6 118.5)">3</text>
<text x="35.1" y="122.2">GND</text>
<text x="137.7" y="121.1">P$4</text>
<text x="137.7" y="123.6">P$6</text>
<text x="151.2" y="121.1">P$3</text>
<text x="151.2" y="123.6">P$5</text>
<text x="252.6" y="125.5" transform="rotate(-90 252.6 125.5)">1</text>
<text x="257.9" y="121.1">2</text>
<text x="206.3" y="131.2">1</text>
<text x="206.3" y="133.8">2</text>
<text x="206.3" y="136.3">3</text>
<text x="104.2" y="138.9">8</text>
<text x="108" y="140">VCC</text>
<text x="115.3" y="140">PB0(MOSI)</text>
<text x="115.3" y="142.5">PB1(MISO)</text>
<text x="128.9" y="138.9">5</text>
<text x="128.9" y="141.4">6</text>
<text x="128.9" y="143.9">7</text>
<text x="206.3" y="143.9">1</text>
<text x="257.9" y="143.9">1</text>
<text x="257.9" y="141.4">2</text>
<text x="257.9" y="138.9">3</text>
<text x="56.5" y="149">1</text>
<text x="56.5" y="146.5">2</text>
<text x="110.1" y="145.1">PB2(SCK/ADC1)</text>
<text x="115.1" y="147.6">PB3(ADC3)</text>
<text x="128.9" y="146.5">2</text>
<text x="128.9" y="149">3</text>
<text x="206.3" y="146.5">2</text>
<text x="206.3" y="149">3</text>
<text x="104.2" y="151.6">4</text>
<text x="108" y="152.7">GND</text>
<text x="114.8" y="152.7">PB5(NRES)</text>
<text x="115.1" y="150.1">PB4(ADC2)</text>
<text x="128.9" y="151.6">1</text>
<text x="206.3" y="159.2">1</text>
<text x="206.3" y="161.7">2</text>
<text x="265.3" y="161.7" transform="rotate(-90 265.3 161.7)">3</text>
<text x="206.3" y="164.3">3</text>
<text x="270.6" y="164.3">2</text>
<text x="265.3" y="168.7" transform="rotate(-90 265.3 168.7)">1</text>
<text x="206.3" y="176.9">1</text>
<text x="206.3" y="174.4">2</text>
<text x="257.9" y="179.5">1</text>
<text x="257.9" y="176.9">2</text>
<text x="257.9" y="174.4">3</text>
<text x="265.3" y="182" transform="rotate(-90 265.3 182)">3</text>
<text x="270.6" y="184.6">2</text>
<text x="265.3" y="189" transform="rotate(-90 265.3 189)">1</text>
<text x="188.5" y="197.3">1</text>
<text x="188.5" y="194.7">2</text>
</g>
<g font-size="1.8" fill="#808080">
<text x="282.2" y="40.8">PITCH_MIX</text>
<text x="178.1" y="89.1">WS_2_MIX</text>
<text x="282.2" y="89.1">WS_1_MIX</text>
<text x="178.1" y="94.1">PITCH_MIX</text>
<text x="178.1" y="91.6">WS_1_MIX</text>
<text x="24.4" y="107.7">USB_PWR</text>
<text x="24.4" y="126.5">USB_MICRO</text>
<text x="269.5" y="127.2">WS_2_MIX</text>
<text x="178.1" y="150">LFO_MIX</text>
<text x="282.2" y="175.4">LFO_MIX</text>
</g>
</svg>
